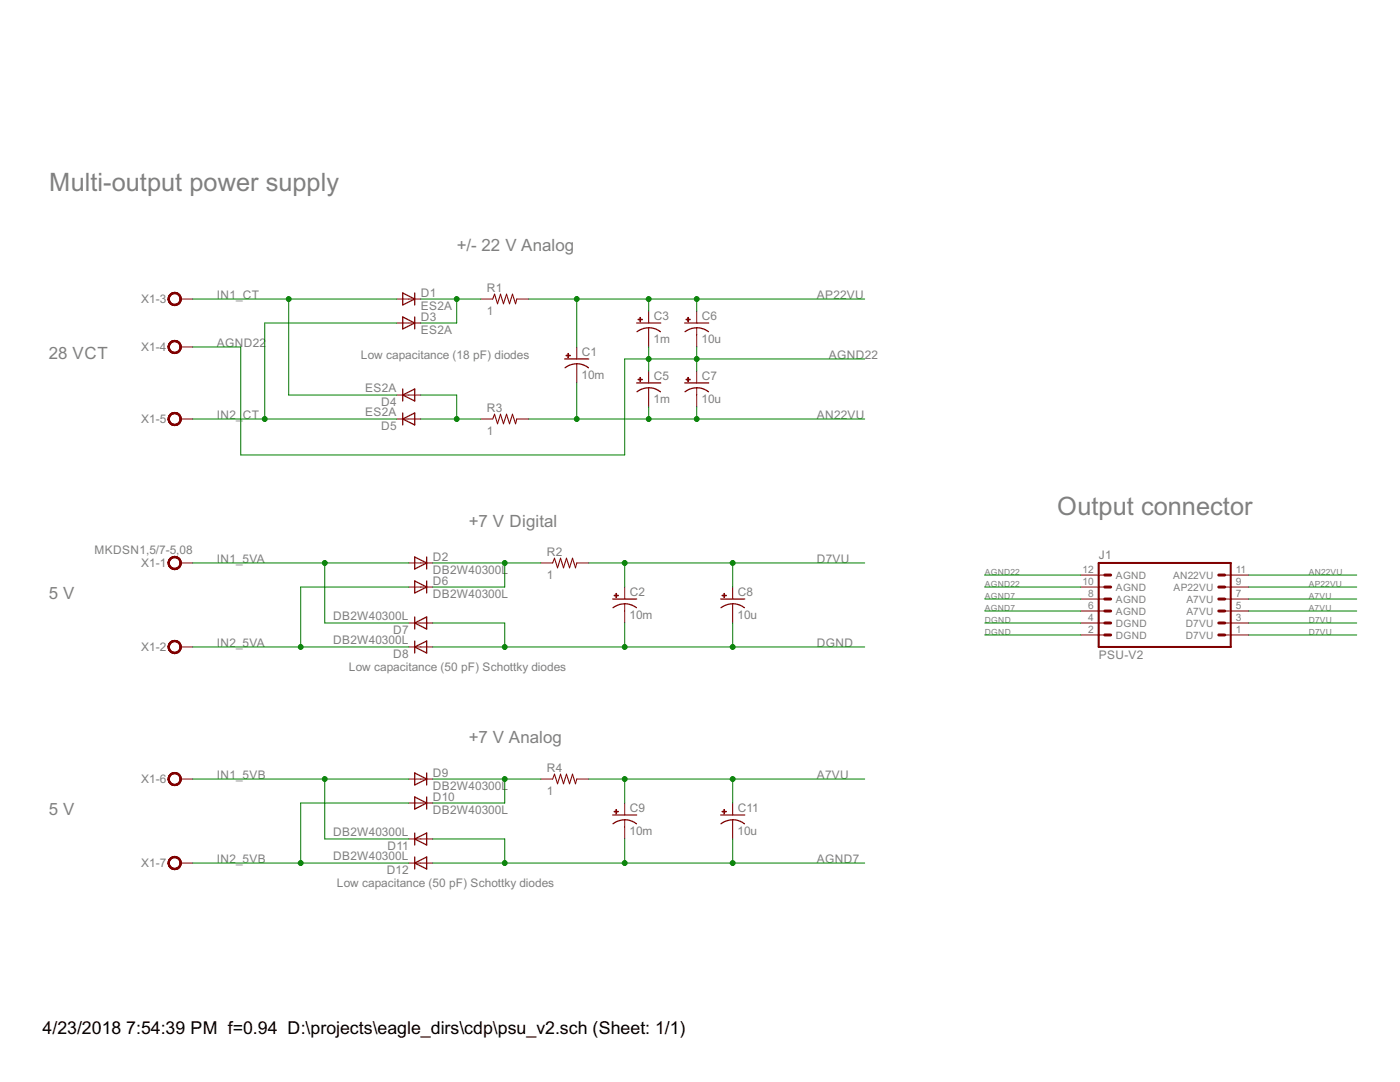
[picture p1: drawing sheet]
<svg xmlns="http://www.w3.org/2000/svg" width="279mm" height="216mm" viewBox="0 0 279 216" stroke-linecap="round" stroke-linejoin="round" font-family="sans-serif">
<g fill="#800000" stroke="#800000" stroke-width=".2">
<path d="M244.4 126.7h4.8z"/>
<path d="M244.4 124.3h4.8z"/>
<path d="M244.4 121.9h4.8z"/>
<path d="M215.7 126.7h4.8z"/>
<path d="M215.7 124.3h4.8z"/>
<path d="M215.7 121.9h4.8z"/>
<path d="M244.4 119.5h4.8z"/>
<path d="M244.4 117.1h4.8z"/>
<path d="M244.4 114.7h4.8z"/>
<path d="M215.7 119.5h4.8z"/>
<path d="M215.7 117.1h4.8z"/>
<path d="M215.7 114.7h4.8z"/>
<path d="M115.1 72.6v1.4z"/>
<path d="M115.1 69.2v2.4z"/>
<path d="M115.1 74v2.4z"/>
<path d="M124.7 120.5v1.4z"/>
<path d="M124.7 117.1v2.4z"/>
<path d="M124.7 121.9v2.4z"/>
<path d="M129.5 65.4v1.4z"/>
<path d="M129.5 62.1v2.4z"/>
<path d="M129.5 66.8v2.4z"/>
<path d="M129.5 77.4v1.4z"/>
<path d="M129.5 74v2.4z"/>
<path d="M129.5 78.8v2.4z"/>
<path d="M139 65.4v1.4z"/>
<path d="M139 62.1v2.4z"/>
<path d="M139 66.8v2.4z"/>
<path d="M139 77.4v1.4z"/>
<path d="M139 74v2.4z"/>
<path d="M139 78.8v2.4z"/>
<path d="M146.2 120.5v1.4z"/>
<path d="M146.2 117.1v2.4z"/>
<path d="M146.2 121.9v2.4z"/>
<path d="M79.2 59.7h2.4z"/>
<path d="M81.6 59.7h2.4z"/>
<path d="M81.6 112.3h2.4z"/>
<path d="M84 112.3h2.4z"/>
<path d="M103.1 59.7h2.4z"/>
<path d="M95.9 59.7h2.4z"/>
<path d="M115.1 112.3h2.4z"/>
<path d="M107.9 112.3h2.4z"/>
<path d="M79.2 64.5h2.4z"/>
<path d="M81.6 64.5h2.4z"/>
<path d="M81.6 78.8h2.4z"/>
<path d="M79.2 78.8h2.4z"/>
<path d="M81.6 83.6h2.4z"/>
<path d="M79.2 83.6h2.4z"/>
<path d="M103.1 83.6h2.4z"/>
<path d="M95.9 83.6h2.4z"/>
<path d="M81.6 117.1h2.4z"/>
<path d="M84 117.1h2.4z"/>
<path d="M84 124.3h2.4z"/>
<path d="M81.6 124.3h2.4z"/>
<path d="M84 129.1h2.4z"/>
<path d="M81.6 129.1h2.4z"/>
<path d="M124.7 163.6v1.4z"/>
<path d="M124.7 160.2v2.4z"/>
<path d="M124.7 165v2.4z"/>
<path d="M146.2 163.6v1.4z"/>
<path d="M146.2 160.2v2.4z"/>
<path d="M146.2 165v2.4z"/>
<path d="M81.6 155.4h2.4z"/>
<path d="M84 155.4h2.4z"/>
<path d="M115.1 155.4h2.4z"/>
<path d="M107.9 155.4h2.4z"/>
<path d="M81.6 160.2h2.4z"/>
<path d="M84 160.2h2.4z"/>
<path d="M84 167.4h2.4z"/>
<path d="M81.6 167.4h2.4z"/>
<path d="M84 172.2h2.4z"/>
<path d="M81.6 172.2h2.4z"/>
<path d="M36.1 112.3h2.4z"/>
<path d="M36.1 129.1h2.4z"/>
<path d="M36.1 59.7h2.4z"/>
<path d="M36.1 69.2h2.4z"/>
<path d="M36.1 83.6h2.4z"/>
<path d="M36.1 155.4h2.4z"/>
<path d="M36.1 172.2h2.4z"/>
<path d="M33.9 111.4a1.32 1.32 0 0 1 2.1 .3 1.32 1.32 0 0 1-.8 1.9 1.32 1.32 0 0 1-1.7-1.3h.3a1.08 1.08 0 0 1 1.5-.9 1.08 1.08 0 0 1 .3 1.7 1.08 1.08 0 0 1-1.8-.5v-.3h-.3z" fill-rule="evenodd"/>
<path d="M33.9 111.4a1.32 1.32 0 0 1 2.1 .3 1.32 1.32 0 0 1-.8 1.9 1.32 1.32 0 0 1-1.7-1.3h.3a1.08 1.08 0 0 1 1.5-.9 1.08 1.08 0 0 1 .3 1.7 1.08 1.08 0 0 1-1.8-.5v-.3h-.3z" fill-rule="evenodd"/>
<path d="M33.9 111.4a1.32 1.32 0 0 1 2.1 .3 1.32 1.32 0 0 1-.8 1.9 1.32 1.32 0 0 1-1.7-1.3h.3a1.08 1.08 0 0 1 1.5-.9 1.08 1.08 0 0 1 .3 1.7 1.08 1.08 0 0 1-1.8-.5v-.3h-.3z" fill-rule="evenodd"/>
<path d="M33.9 128.2a1.31 1.31 0 0 1 2.1 .2 1.31 1.31 0 0 1-.8 2 1.31 1.31 0 0 1-1.7-1.3h.3a1.07 1.07 0 0 1 1.5-1 1.07 1.07 0 0 1 .3 1.8 1.07 1.07 0 0 1-1.8-.5v-.3h-.3z" fill-rule="evenodd"/>
<path d="M33.9 128.2a1.31 1.31 0 0 1 2.1 .2 1.31 1.31 0 0 1-.8 2 1.31 1.31 0 0 1-1.7-1.3h.3a1.07 1.07 0 0 1 1.5-1 1.07 1.07 0 0 1 .3 1.8 1.07 1.07 0 0 1-1.8-.5v-.3h-.3z" fill-rule="evenodd"/>
<path d="M33.9 128.2a1.31 1.31 0 0 1 2.1 .2 1.31 1.31 0 0 1-.8 2 1.31 1.31 0 0 1-1.7-1.3h.3a1.07 1.07 0 0 1 1.5-1 1.07 1.07 0 0 1 .3 1.8 1.07 1.07 0 0 1-1.8-.5v-.3h-.3z" fill-rule="evenodd"/>
<path d="M33.9 58.7a1.31 1.31 0 0 1 2.1 .3 1.31 1.31 0 0 1-.8 1.9 1.31 1.31 0 0 1-1.7-1.2h.3a1.08 1.08 0 0 1 1.5-1 1.08 1.08 0 0 1 .3 1.8 1.08 1.08 0 0 1-1.8-.6v-.2h-.3z" fill-rule="evenodd"/>
<path d="M33.9 58.7a1.31 1.31 0 0 1 2.1 .3 1.31 1.31 0 0 1-.8 1.9 1.31 1.31 0 0 1-1.7-1.2h.3a1.08 1.08 0 0 1 1.5-1 1.08 1.08 0 0 1 .3 1.8 1.08 1.08 0 0 1-1.8-.6v-.2h-.3z" fill-rule="evenodd"/>
<path d="M33.9 58.7a1.31 1.31 0 0 1 2.1 .3 1.31 1.31 0 0 1-.8 1.9 1.31 1.31 0 0 1-1.7-1.2h.3a1.08 1.08 0 0 1 1.5-1 1.08 1.08 0 0 1 .3 1.8 1.08 1.08 0 0 1-1.8-.6v-.2h-.3z" fill-rule="evenodd"/>
<path d="M33.9 68.3a1.31 1.31 0 0 1 2.1 .3 1.31 1.31 0 0 1-.8 1.9 1.31 1.31 0 0 1-1.7-1.3h.3a1.07 1.07 0 0 1 1.5-1 1.07 1.07 0 0 1 .3 1.8 1.07 1.07 0 0 1-1.8-.5v-.3h-.3z" fill-rule="evenodd"/>
<path d="M33.9 68.3a1.31 1.31 0 0 1 2.1 .3 1.31 1.31 0 0 1-.8 1.9 1.31 1.31 0 0 1-1.7-1.3h.3a1.07 1.07 0 0 1 1.5-1 1.07 1.07 0 0 1 .3 1.8 1.07 1.07 0 0 1-1.8-.5v-.3h-.3z" fill-rule="evenodd"/>
<path d="M33.9 68.3a1.31 1.31 0 0 1 2.1 .3 1.31 1.31 0 0 1-.8 1.9 1.31 1.31 0 0 1-1.7-1.3h.3a1.07 1.07 0 0 1 1.5-1 1.07 1.07 0 0 1 .3 1.8 1.07 1.07 0 0 1-1.8-.5v-.3h-.3z" fill-rule="evenodd"/>
<path d="M33.9 82.7a1.31 1.31 0 0 1 2.1 .2 1.31 1.31 0 0 1-.8 2 1.31 1.31 0 0 1-1.7-1.3h.3a1.07 1.07 0 0 1 1.5-1 1.07 1.07 0 0 1 .3 1.8 1.07 1.07 0 0 1-1.8-.5v-.3h-.3z" fill-rule="evenodd"/>
<path d="M33.9 82.7a1.31 1.31 0 0 1 2.1 .2 1.31 1.31 0 0 1-.8 2 1.31 1.31 0 0 1-1.7-1.3h.3a1.07 1.07 0 0 1 1.5-1 1.07 1.07 0 0 1 .3 1.8 1.07 1.07 0 0 1-1.8-.5v-.3h-.3z" fill-rule="evenodd"/>
<path d="M33.9 82.7a1.31 1.31 0 0 1 2.1 .2 1.31 1.31 0 0 1-.8 2 1.31 1.31 0 0 1-1.7-1.3h.3a1.07 1.07 0 0 1 1.5-1 1.07 1.07 0 0 1 .3 1.8 1.07 1.07 0 0 1-1.8-.5v-.3h-.3z" fill-rule="evenodd"/>
<path d="M33.9 154.5a1.31 1.31 0 0 1 2.1 .3 1.31 1.31 0 0 1-.8 1.9 1.31 1.31 0 0 1-1.7-1.3h.3a1.07 1.07 0 0 1 1.5-1 1.07 1.07 0 0 1 .3 1.8 1.07 1.07 0 0 1-1.8-.5v-.3h-.3z" fill-rule="evenodd"/>
<path d="M33.9 154.5a1.31 1.31 0 0 1 2.1 .3 1.31 1.31 0 0 1-.8 1.9 1.31 1.31 0 0 1-1.7-1.3h.3a1.07 1.07 0 0 1 1.5-1 1.07 1.07 0 0 1 .3 1.8 1.07 1.07 0 0 1-1.8-.5v-.3h-.3z" fill-rule="evenodd"/>
<path d="M33.9 154.5a1.31 1.31 0 0 1 2.1 .3 1.31 1.31 0 0 1-.8 1.9 1.31 1.31 0 0 1-1.7-1.3h.3a1.07 1.07 0 0 1 1.5-1 1.07 1.07 0 0 1 .3 1.8 1.07 1.07 0 0 1-1.8-.5v-.3h-.3z" fill-rule="evenodd"/>
<path d="M33.9 171.3a1.31 1.31 0 0 1 2.1 .2 1.31 1.31 0 0 1-.8 2 1.31 1.31 0 0 1-1.7-1.3h.3a1.08 1.08 0 0 1 1.5-1 1.08 1.08 0 0 1 .3 1.8 1.08 1.08 0 0 1-1.8-.5v-.3h-.3z" fill-rule="evenodd"/>
<path d="M33.9 171.3a1.31 1.31 0 0 1 2.1 .2 1.31 1.31 0 0 1-.8 2 1.31 1.31 0 0 1-1.7-1.3h.3a1.08 1.08 0 0 1 1.5-1 1.08 1.08 0 0 1 .3 1.8 1.08 1.08 0 0 1-1.8-.5v-.3h-.3z" fill-rule="evenodd"/>
<path d="M33.9 171.3a1.31 1.31 0 0 1 2.1 .2 1.31 1.31 0 0 1-.8 2 1.31 1.31 0 0 1-1.7-1.3h.3a1.08 1.08 0 0 1 1.5-1 1.08 1.08 0 0 1 .3 1.8 1.08 1.08 0 0 1-1.8-.5v-.3h-.3z" fill-rule="evenodd"/>
</g>
<g fill="#800000" stroke="#800000" stroke-width=".4">
<path d="M219.3 129.1h26.3z"/>
<path d="M219.3 112.3v16.8z"/>
<path d="M245.6 112.3v16.8z"/>
<path d="M219.3 112.3h26.3z"/>
</g>
<g fill="#800000" stroke="#800000" stroke-width=".59">
<path d="M243.2 121.9h1.2z"/>
<path d="M243.2 124.3h1.2z"/>
<path d="M243.2 126.7h1.2z"/>
<path d="M220.5 121.9h1.2z"/>
<path d="M220.5 124.3h1.2z"/>
<path d="M220.5 126.7h1.2z"/>
<path d="M243.2 114.7h1.2z"/>
<path d="M243.2 117.1h1.2z"/>
<path d="M243.2 119.5h1.2z"/>
<path d="M220.5 114.7h1.2z"/>
<path d="M220.5 117.1h1.2z"/>
<path d="M220.5 119.5h1.2z"/>
</g>
<g fill="#800000" stroke="#800000" stroke-width=".25">
<path d="M112.7 71.6h4.8z"/>
<path d="M122.3 119.5h4.8z"/>
<path d="M127.1 64.5h4.8z"/>
<path d="M127.1 76.4h4.8z"/>
<path d="M136.7 64.5h4.7z"/>
<path d="M136.7 76.4h4.7z"/>
<path d="M143.8 119.5h4.8z"/>
<path d="M80.4 60.9l2.4-1.2z"/>
<path d="M80.4 58.5l2.4 1.2z"/>
<path d="M82.8 58.5v1.2z"/>
<path d="M80.4 58.5v2.4z"/>
<path d="M82.8 59.7v1.2z"/>
<path d="M82.8 113.5l2.4-1.2z"/>
<path d="M82.8 111.1l2.4 1.2z"/>
<path d="M85.2 111.1v1.2z"/>
<path d="M82.8 111.1v2.4z"/>
<path d="M85.2 112.3v1.2z"/>
<path d="M80.4 65.6l2.4-1.1z"/>
<path d="M80.4 63.2l2.4 1.3z"/>
<path d="M82.8 63.2v1.3z"/>
<path d="M80.4 63.2v2.4z"/>
<path d="M82.8 64.5v1.1z"/>
<path d="M80.4 78.8l2.4-1.2z"/>
<path d="M80.4 78.8l2.4 1.2z"/>
<path d="M80.4 78.8v1.2z"/>
<path d="M82.8 77.6v2.4z"/>
<path d="M80.4 77.6v1.2z"/>
<path d="M80.4 83.6l2.4-1.2z"/>
<path d="M80.4 83.6l2.4 1.2z"/>
<path d="M80.4 83.6v1.2z"/>
<path d="M82.8 82.4v2.4z"/>
<path d="M80.4 82.4v1.2z"/>
<path d="M82.8 118.3l2.4-1.2z"/>
<path d="M82.8 115.9l2.4 1.2z"/>
<path d="M85.2 115.9v1.2z"/>
<path d="M82.8 115.9v2.4z"/>
<path d="M85.2 117.1v1.2z"/>
<path d="M82.8 124.3l2.4-1.2z"/>
<path d="M82.8 124.3l2.4 1.2z"/>
<path d="M82.8 124.3v1.2z"/>
<path d="M85.2 123.1v2.4z"/>
<path d="M82.8 123.1v1.2z"/>
<path d="M82.8 129.1l2.4-1.2z"/>
<path d="M82.8 129.1l2.4 1.2z"/>
<path d="M82.8 129.1v1.2z"/>
<path d="M85.2 127.9v2.4z"/>
<path d="M82.8 127.9v1.2z"/>
<path d="M122.3 162.6h4.8z"/>
<path d="M143.8 162.6h4.8z"/>
<path d="M82.8 156.6l2.4-1.2z"/>
<path d="M82.8 154.2l2.4 1.2z"/>
<path d="M85.2 154.2v1.2z"/>
<path d="M82.8 154.2v2.4z"/>
<path d="M85.2 155.4v1.2z"/>
<path d="M82.8 161.4l2.4-1.2z"/>
<path d="M82.8 159l2.4 1.2z"/>
<path d="M85.2 159v1.2z"/>
<path d="M82.8 159v2.4z"/>
<path d="M85.2 160.2v1.2z"/>
<path d="M82.8 167.4l2.4-1.2z"/>
<path d="M82.8 167.4l2.4 1.2z"/>
<path d="M82.8 167.4v1.2z"/>
<path d="M85.2 166.2v2.4z"/>
<path d="M82.8 166.2v1.2z"/>
<path d="M82.8 172.2l2.4-1.2z"/>
<path d="M82.8 172.2l2.4 1.2z"/>
<path d="M82.8 172.2v1.2z"/>
<path d="M85.2 171v2.4z"/>
<path d="M82.8 171v1.2z"/>
</g>
<g fill="none" stroke="#800000" stroke-width=".25">
<path d="M112.8 73.4a3.8 3.8 0 0 1 4.6 0M127.1 78.2a3.8 3.8 0 0 1 4.7 0M129.5 65.4l1.4 .3 .9 .5M129.5 65.4l-1 .1-1.4 .7M136.7 78.2a3.8 3.8 0 0 1 4.7 0M139 65.4l1.5 .3 .9 .5M139 65.4l-1 .1-1.3 .7M124.7 120.5l1.5 .3 .8 .5M124.7 120.5l-1 .1-1.4 .7M146.2 120.5l1.5 .3 .9 .5M146.2 120.5l-1 .1-1.3 .7M122.3 164.4a3.8 3.8 0 0 1 4.7 0"/>
<path d="M143.9 164.4a3.8 3.8 0 0 1 4.7 0"/>
</g>
<g fill="#800000" stroke="#800000" stroke-width=".2">
<path d="M113 70.9h.8v.1h-.8z"/>
<path d="M113.3 70.5h.2v.9h-.2z"/>
<path d="M122.6 118.8h.8v.1h-.8z"/>
<path d="M122.9 118.4h.1v.9h-.1z"/>
<path d="M127.3 63.7h.9v.1h-.9z"/>
<path d="M127.7 63.3h.1v.9h-.1z"/>
<path d="M127.3 75.7h.9v.1h-.9z"/>
<path d="M127.7 75.3h.1v.9h-.1z"/>
<path d="M136.9 63.7h.9v.1h-.9z"/>
<path d="M137.3 63.3h.1v.9h-.1z"/>
<path d="M136.9 75.7h.9v.1h-.9z"/>
<path d="M137.3 75.3h.1v.9h-.1z"/>
<path d="M144.1 118.8h.8v.1h-.8z"/>
<path d="M144.5 118.4h.1v.9h-.1z"/>
<path d="M122.6 161.9h.8v.1h-.8z"/>
<path d="M122.9 161.5h.1v.9h-.1z"/>
<path d="M144.1 161.9h.8v.1h-.8z"/>
<path d="M144.5 161.5h.1v.9h-.1z"/>
</g>
<g fill="#800000" stroke="#800000" stroke-width=".21">
<path d="M98.7 58.7l-.4 1z"/>
<path d="M98.7 58.7l.6 1.9z"/>
<path d="M99.9 58.7l-.6 1.9z"/>
<path d="M99.9 58.7l.6 1.9z"/>
<path d="M101.1 58.7l-.6 1.9z"/>
<path d="M101.1 58.7l.6 1.9z"/>
<path d="M102.3 58.7l-.6 1.9z"/>
<path d="M102.3 58.7l.6 1.9z"/>
<path d="M103.1 59.7l-.2 .9z"/>
<path d="M110.7 111.4l-.4 .9z"/>
<path d="M110.7 111.4l.6 1.9z"/>
<path d="M111.9 111.4l-.6 1.9z"/>
<path d="M111.9 111.4l.6 1.9z"/>
<path d="M113.1 111.4l-.6 1.9z"/>
<path d="M113.1 111.4l.6 1.9z"/>
<path d="M114.3 111.4l-.6 1.9z"/>
<path d="M114.3 111.4l.6 1.9z"/>
<path d="M115.1 112.3l-.2 1z"/>
<path d="M98.7 82.7l-.4 .9z"/>
<path d="M98.7 82.7l.6 1.9z"/>
<path d="M99.9 82.7l-.6 1.9z"/>
<path d="M99.9 82.7l.6 1.9z"/>
<path d="M101.1 82.7l-.6 1.9z"/>
<path d="M101.1 82.7l.6 1.9z"/>
<path d="M102.3 82.7l-.6 1.9z"/>
<path d="M102.3 82.7l.6 1.9z"/>
<path d="M103.1 83.6l-.2 1z"/>
<path d="M110.7 154.5l-.4 .9z"/>
<path d="M110.7 154.5l.6 1.9z"/>
<path d="M111.9 154.5l-.6 1.9z"/>
<path d="M111.9 154.5l.6 1.9z"/>
<path d="M113.1 154.5l-.6 1.9z"/>
<path d="M113.1 154.5l.6 1.9z"/>
<path d="M114.3 154.5l-.6 1.9z"/>
<path d="M114.3 154.5l.6 1.9z"/>
<path d="M115.1 155.4l-.2 1z"/>
</g>
<g fill="#008000" stroke="#008000" stroke-width=".2">
<path d="M38.5 69.2h9.5z"/>
<path d="M48 69.2v21.6z"/>
<path d="M48 90.8h76.7z"/>
<path d="M124.7 71.6v19.2z"/>
<path d="M124.7 71.6h4.8z"/>
<path d="M129.5 71.6h9.5z"/>
<path d="M139 71.6h33.6z"/>
<path d="M139 71.6v2.4z"/>
<path d="M139 69.2v2.4z"/>
<path d="M129.5 69.2v2.4z"/>
<path d="M129.5 71.6v2.4z"/>
<path d="M196.5 114.7h19.2z"/>
<path d="M196.5 117.1h19.2z"/>
<path d="M38.5 59.7h19.1z"/>
<path d="M57.6 59.7h21.6z"/>
<path d="M57.6 78.8h21.6z"/>
<path d="M57.6 59.7v19.1z"/>
<path d="M38.5 83.6h14.3z"/>
<path d="M52.8 83.6h26.4z"/>
<path d="M52.8 64.5h26.4z"/>
<path d="M52.8 64.5v19.1z"/>
<path d="M129.5 83.6h9.5z"/>
<path d="M139 81.2v2.4z"/>
<path d="M129.5 81.2v2.4z"/>
<path d="M139 83.6h33.6z"/>
<path d="M115.1 83.6h14.4z"/>
<path d="M105.5 83.6h9.6z"/>
<path d="M115.1 76.4v7.2z"/>
<path d="M249.2 114.7h21.6z"/>
<path d="M84 59.7h7.1z"/>
<path d="M91.1 59.7h4.8z"/>
<path d="M84 64.5h7.1z"/>
<path d="M91.1 59.7v4.8z"/>
<path d="M84 78.8h7.1z"/>
<path d="M84 83.6h7.1z"/>
<path d="M91.1 83.6h4.8z"/>
<path d="M91.1 78.8v4.8z"/>
<path d="M105.5 59.7h9.6z"/>
<path d="M115.1 59.7h14.4z"/>
<path d="M129.5 59.7h9.5z"/>
<path d="M139 59.7v2.4z"/>
<path d="M139 59.7h33.6z"/>
<path d="M115.1 59.7v9.5z"/>
<path d="M129.5 59.7v2.4z"/>
<path d="M249.2 117.1h21.6z"/>
<path d="M38.5 155.4h26.3z"/>
<path d="M64.8 155.4h16.8z"/>
<path d="M64.8 167.4h16.8z"/>
<path d="M64.8 155.4v12z"/>
<path d="M38.5 172.2h21.5z"/>
<path d="M60 172.2h21.6z"/>
<path d="M60 160.2h21.6z"/>
<path d="M60 160.2v12z"/>
<path d="M86.4 117.1h14.3z"/>
<path d="M100.7 112.3v4.8z"/>
<path d="M86.4 112.3h14.3z"/>
<path d="M100.7 112.3h7.2z"/>
<path d="M117.5 112.3h7.2z"/>
<path d="M124.7 112.3h21.5z"/>
<path d="M146.2 112.3v4.8z"/>
<path d="M146.2 112.3h26.4z"/>
<path d="M124.7 112.3v4.8z"/>
<path d="M249.2 124.3h21.6z"/>
<path d="M249.2 126.7h21.6z"/>
<path d="M86.4 160.2h14.3z"/>
<path d="M100.7 155.4v4.8z"/>
<path d="M86.4 155.4h14.3z"/>
<path d="M100.7 155.4h7.2z"/>
<path d="M38.5 112.3h26.3z"/>
<path d="M64.8 112.3h16.8z"/>
<path d="M64.8 124.3h16.8z"/>
<path d="M64.8 112.3v12z"/>
<path d="M38.5 129.1h21.5z"/>
<path d="M60 129.1h21.6z"/>
<path d="M60 117.1h21.6z"/>
<path d="M60 117.1v12z"/>
<path d="M86.4 129.1h14.3z"/>
<path d="M100.7 129.1h24z"/>
<path d="M124.7 129.1h21.5z"/>
<path d="M146.2 129.1h26.4z"/>
<path d="M146.2 124.3v4.8z"/>
<path d="M124.7 124.3v4.8z"/>
<path d="M86.4 124.3h14.3z"/>
<path d="M100.7 124.3v4.8z"/>
<path d="M196.5 124.3h19.2z"/>
<path d="M196.5 126.7h19.2z"/>
<path d="M117.5 155.4h7.2z"/>
<path d="M124.7 155.4h21.5z"/>
<path d="M146.2 155.4v4.8z"/>
<path d="M146.2 155.4h26.4z"/>
<path d="M124.7 155.4v4.8z"/>
<path d="M249.2 119.5h21.6z"/>
<path d="M249.2 121.9h21.6z"/>
<path d="M86.4 172.2h14.3z"/>
<path d="M100.7 172.2h24z"/>
<path d="M124.7 172.2h21.5z"/>
<path d="M146.2 172.2h26.4z"/>
<path d="M146.2 167.4v4.8z"/>
<path d="M124.7 167.4v4.8z"/>
<path d="M86.4 167.4h14.3z"/>
<path d="M100.7 167.4v4.8z"/>
<path d="M196.5 121.9h19.2z"/>
<path d="M196.5 119.5h19.2z"/>
<circle cx="139" cy="71.6" r=".49"/>
<circle cx="129.5" cy="71.6" r=".49"/>
<circle cx="57.6" cy="59.7" r=".49"/>
<circle cx="52.8" cy="83.6" r=".49"/>
<circle cx="139" cy="83.6" r=".49"/>
<circle cx="129.5" cy="83.6" r=".49"/>
<circle cx="115.1" cy="83.6" r=".49"/>
<circle cx="91.1" cy="59.7" r=".49"/>
<circle cx="91.1" cy="83.6" r=".49"/>
<circle cx="139" cy="59.7" r=".49"/>
<circle cx="115.1" cy="59.7" r=".49"/>
<circle cx="129.5" cy="59.7" r=".49"/>
<circle cx="64.8" cy="155.4" r=".49"/>
<circle cx="60" cy="172.2" r=".49"/>
<circle cx="100.7" cy="112.3" r=".49"/>
<circle cx="146.2" cy="112.3" r=".49"/>
<circle cx="124.7" cy="112.3" r=".49"/>
<circle cx="100.7" cy="155.4" r=".49"/>
<circle cx="64.8" cy="112.3" r=".49"/>
<circle cx="60" cy="129.1" r=".49"/>
<circle cx="146.2" cy="129.1" r=".49"/>
<circle cx="124.7" cy="129.1" r=".49"/>
<circle cx="100.7" cy="129.1" r=".49"/>
<circle cx="146.2" cy="155.4" r=".49"/>
<circle cx="124.7" cy="155.4" r=".49"/>
<circle cx="146.2" cy="172.2" r=".49"/>
<circle cx="124.7" cy="172.2" r=".49"/>
<circle cx="100.7" cy="172.2" r=".49"/>
</g>
<g font-size="5.7" fill="#808080">
<text x="9.8" y="38.1">Multi-output power supply</text>
<text x="211" y="102.8">Output connector</text>
</g>
<g font-size="4">
<text x="8.5" y="206.4">4/23/2018</text>
<text x="25.2" y="206.4">7:54:39 PM f=0.94 D:\projects\eagle_dirs\cdp\psu_v2.sch (Sheet: 1/1)</text>
</g>
<g font-size="3.8" fill="#808080">
<text x="91.1" y="50.1">+/- 22 V Analog</text>
<text x="9.7" y="71.6">28 VCT</text>
<text x="93.5" y="105.2">+7 V Digital</text>
<text x="9.7" y="119.5">5 V</text>
<text x="93.5" y="148.3">+7 V Analog</text>
<text x="9.7" y="162.6">5 V</text>
</g>
<g font-size="2.6" fill="#808080">
<text x="43.3" y="59.7">IN1_CT</text>
<text x="84" y="59.2">D1</text>
<text x="97.2" y="58.2">R1</text>
<text x="163" y="59.7">AP22VU</text>
<text x="28.2" y="60.5">X1-3</text>
<text x="84" y="61.8">ES2A</text>
<text x="84" y="64">D3</text>
<text x="97.1" y="62.8">1</text>
<text x="130.5" y="63.8">C3</text>
<text x="140" y="63.8">C6</text>
<text x="28.2" y="70.1">X1-4</text>
<text x="43.3" y="69.2">AGN</text>
<text x="48.7" y="69.2">D22</text>
<text x="72" y="71.6">Low capacitance (18 pF) diodes</text>
<text x="84" y="66.6">ES2A</text>
<text x="116.1" y="71">C1</text>
<text x="130.4" y="68.4">1m</text>
<text x="140" y="68.4">10u</text>
<text x="165.4" y="71.6">AGND22</text>
<text x="116.1" y="75.6">10m</text>
<text x="130.5" y="75.8">C5</text>
<text x="140" y="75.8">C7</text>
<text x="43.3" y="83.6">IN2_</text>
<text x="48.5" y="83.6">CT</text>
<text x="72.9" y="78.3">ES2A</text>
<text x="72.9" y="83.1">ES2A</text>
<text x="76.1" y="80.9">D4</text>
<text x="97.2" y="82.2">R3</text>
<text x="130.4" y="80.4">1m</text>
<text x="140" y="80.4">10u</text>
<text x="163" y="83.6">AN22VU</text>
<text x="28.2" y="84.4">X1-5</text>
<text x="76.1" y="85.7">D5</text>
<text x="97.1" y="86.7">1</text>
<text x="18.9" y="110.5">MKDSN1,5/7-5,08</text>
<text x="28.2" y="113.2">X1-1</text>
<text x="43.3" y="112.3">IN1_5VA</text>
<text x="86.4" y="111.9">D2</text>
<text x="109.1" y="110.9">R2</text>
<text x="163" y="112.3">D7VU</text>
<text x="219.3" y="111.6">J1</text>
<text x="86.4" y="114.5">DB2W40300L</text>
<text x="86.4" y="119.3">DB2W40300L</text>
<text x="86.4" y="116.7">D6</text>
<text x="109.1" y="115.5">1</text>
<text x="125.7" y="118.9">C2</text>
<text x="147.2" y="118.9">C8</text>
<text x="66.5" y="123.8">DB2W40300L</text>
<text x="125.6" y="123.5">10m</text>
<text x="147.2" y="123.5">10u</text>
<text x="28.2" y="129.9">X1-2</text>
<text x="43.3" y="129.1">IN2_5VA</text>
<text x="66.5" y="128.6">DB2W40300L</text>
<text x="78.5" y="126.4">D7</text>
<text x="78.5" y="131.2">D8</text>
<text x="163" y="129.1">DGND</text>
<text x="219.3" y="131.5">PSU-V2</text>
<text x="69.6" y="133.9">Low capacitance (50 pF) Schottky diodes</text>
<text x="43.3" y="155.4">IN1_5VB</text>
<text x="86.4" y="155">D9</text>
<text x="109.1" y="154">R4</text>
<text x="163" y="155.4">A7VU</text>
<text x="28.2" y="156.3">X1-6</text>
<text x="86.4" y="157.6">DB2W40300L</text>
<text x="86.4" y="159.8">D10</text>
<text x="109.1" y="158.6">1</text>
<text x="66.5" y="166.9">DB2W40300L</text>
<text x="86.4" y="162.4">DB2W40300L</text>
<text x="125.6" y="166.6">10m</text>
<text x="125.7" y="162">C9</text>
<text x="147.2" y="166.6">10u</text>
<text x="147.2" y="162">C11</text>
<text x="28.2" y="173">X1-7</text>
<text x="43.3" y="172.2">IN2_5VB</text>
<text x="66.5" y="171.7">DB2W40300L</text>
<text x="77.4" y="169.5">D11</text>
<text x="163" y="172.2">AGND7</text>
<text x="67.2" y="177">Low capacitance (50 pF) Schottky diodes</text>
<text x="77.2" y="174.3">D12</text>
</g>
<g font-size="2.3" fill="#808080">
<text x="216" y="116.8">10</text>
<text x="216" y="114.4">12</text>
<text x="217.1" y="119.2">8</text>
<text x="222.7" y="117.8">AGND</text>
<text x="222.7" y="115.5">AGND</text>
<text x="234.1" y="115.5">AN22VU</text>
<text x="234.2" y="117.9">AP22VU</text>
<text x="246.6" y="119.2">7</text>
<text x="246.6" y="116.8">9</text>
<text x="246.6" y="114.4">11</text>
<text x="217.1" y="124">4</text>
<text x="217.1" y="121.6">6</text>
<text x="222.7" y="125">DGND</text>
<text x="222.7" y="122.6">AGND</text>
<text x="222.7" y="120.2">AGND</text>
<text x="236.7" y="125">D7VU</text>
<text x="236.8" y="122.6">A7VU</text>
<text x="236.8" y="120.2">A7VU</text>
<text x="246.6" y="124">3</text>
<text x="246.6" y="121.6">5</text>
<text x="217.1" y="126.4">2</text>
<text x="222.7" y="127.4">DGND</text>
<text x="236.7" y="127.4">D7VU</text>
<text x="246.6" y="126.4">1</text>
</g>
<g font-size="1.9" fill="#808080">
<text x="196.5" y="114.7">AGND22</text>
<text x="196.5" y="117.1">AGND22</text>
<text x="196.5" y="119.5">AGND7</text>
<text x="261.2" y="114.7">AN22VU</text>
<text x="261.2" y="117.1">AP22VU</text>
<text x="261.2" y="119.5">A7VU</text>
<text x="196.5" y="124.3">DGND</text>
<text x="196.5" y="121.9">AGND7</text>
<text x="261.2" y="124.3">D7VU</text>
<text x="261.2" y="121.9">A7VU</text>
<text x="196.5" y="126.7">DGND</text>
<text x="261.2" y="126.7">D7VU</text>
</g>
</svg>
